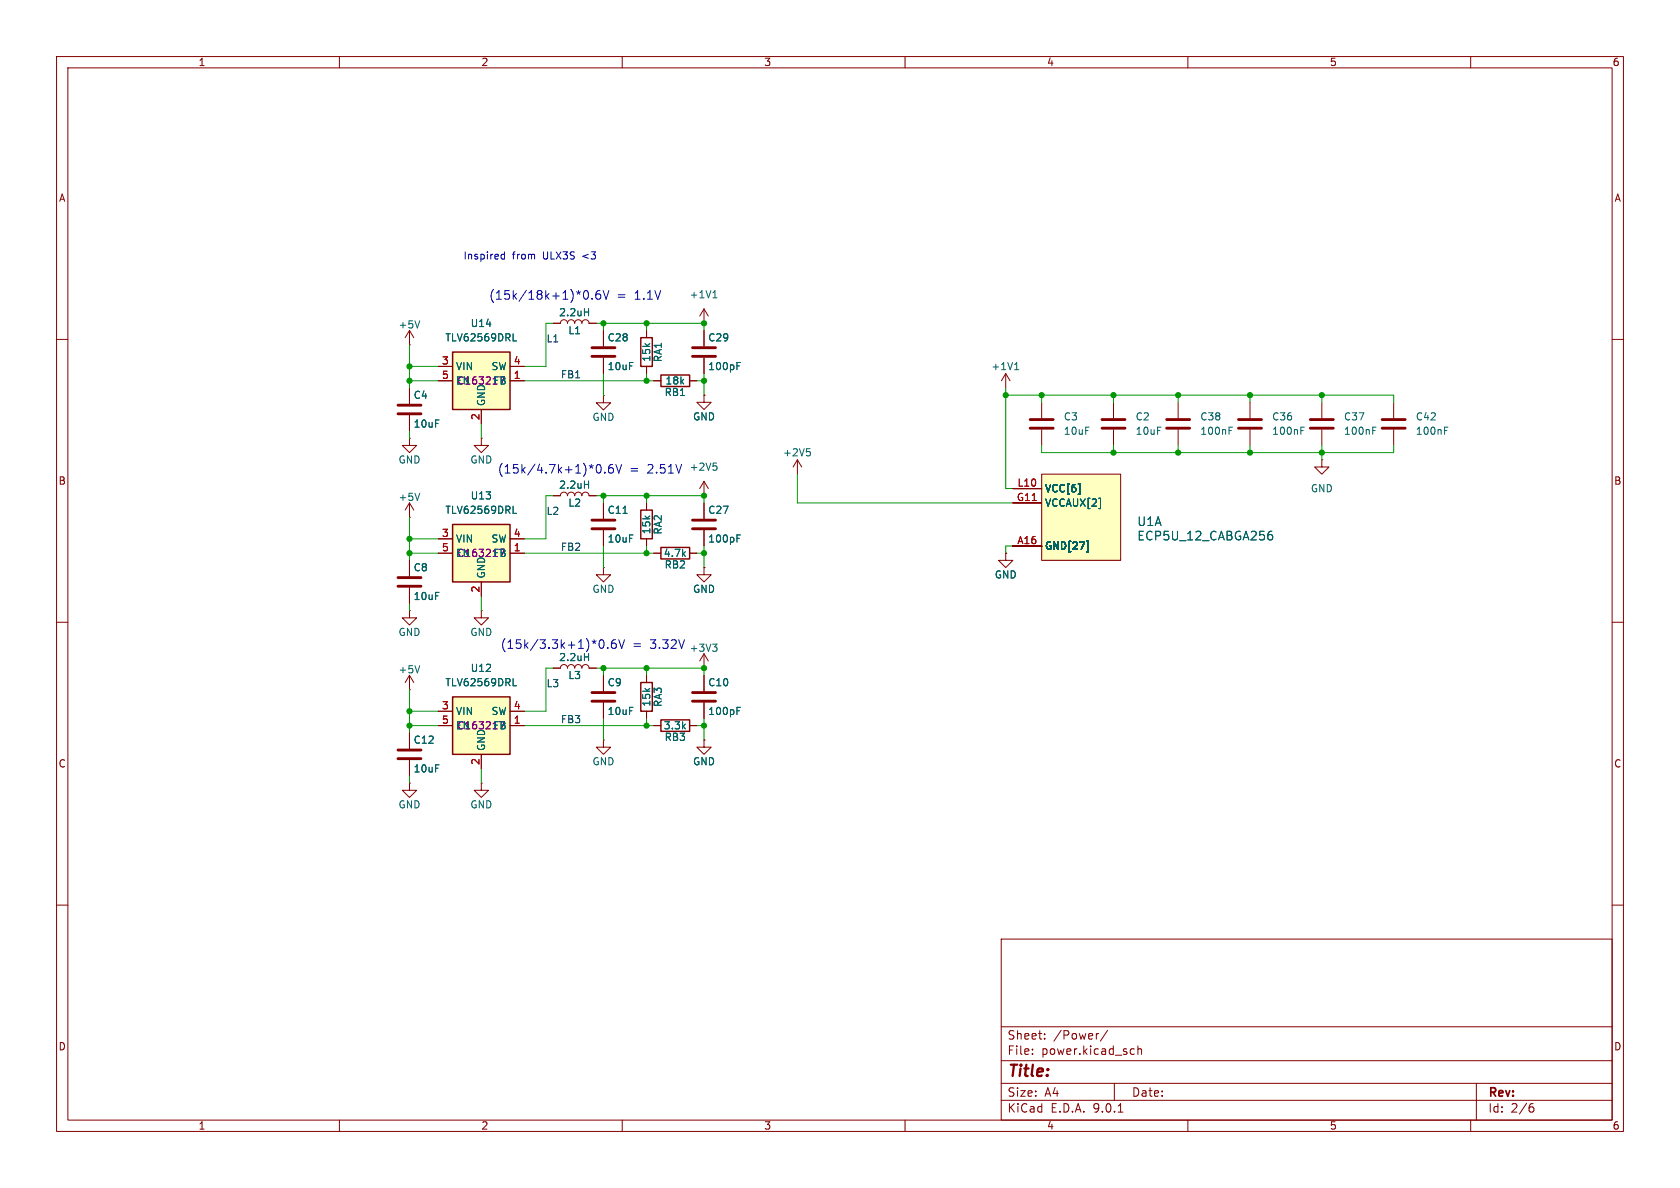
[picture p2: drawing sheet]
<svg xmlns="http://www.w3.org/2000/svg" width="297mm" height="210mm" viewBox="0 0 297 210" stroke-linecap="round" stroke-linejoin="round" font-family="sans-serif">
<g fill="none" stroke="#840000" stroke-width=".18">
<path d="M10 10h277v190h-277zM12 12h273v186h-273zM60 10v2M110 10v2M160 10v2M210 10v2M260 10v2M10 60h2M285 60h2M72.4 91.4h.1M72.4 88.9l-.8 1.3M72.4 88.9l.8 1.3"/>
<path d="M72.4 88.9v2.5M10 110h2M124.5 118.1h.1M124.5 115.6l-.8 1.2M124.5 115.6l.7 1.2M124.5 115.6v2.5M285 110h2M10 160h2M177 166h108v32h-108zM285 160h2M60 198v2M110 198v2"/>
<path d="M160 198v2M177 194.5h108M177 191.5h108M177 187.5h108M177 181.5h108M182.5 186.3v.1M182.5 185.5v.1M184.7 183.6v.1M184.7 182.8v.1M194.2 182.7l-.2 .1M195.8 182.1l-1.3 2M197 191.5v3"/>
<path d="M197.7 196.6h.8M200.1 185.4l.4 .1M200.5 186.3l-.4 .1M201.2 185.5l.2-.1 .3 .1 .1 .9M201.2 184.9v1.5M210 198v2M260 198v2M261 191.5v6.5M270.6 195.7h.4l.2 .3-.1 .5-.5 .1M271 195.1l-.4 .1"/>
</g>
<path d="M74.2 87.2l-.4 1.3M126 113.9h.8l-.5 .4M126.5 114.3l.3 .3v.3l-.3 .2" fill="none" stroke="#006464" stroke-width=".18"/>
<path d="M80 92.7h10.2v10.2h-10.2z" fill="#ffffc2"/>
<path d="M80 92.7h10.2v10.2h-10.2z" fill="none" stroke="#840000" stroke-width=".25"/>
<path d="M77.5 95.3h2.5M77.5 97.8h2.5M90.2 95.3h2.5M90.2 97.8h2.5M72.4 119.4l-.8 1.3M72.4 119.4l.8 1.3M72.4 119.4v2.5M85.1 102.9v2.5M72.4 121.9h.1" fill="none" stroke="#840000" stroke-width=".18"/>
<path d="M90.7 90.7h.6M74.2 117.7l-.4 1.2" fill="none" stroke="#006464" stroke-width=".18"/>
<path d="M80 123.2h10.2v10.2h-10.2z" fill="#ffffc2"/>
<path d="M113.3 90.2h2v5.1h-2zM80 123.2h10.2v10.2h-10.2zM113.3 120.7h2v5h-2zM116.8 127.3h5.1v2h-5.1z" fill="none" stroke="#840000" stroke-width=".25"/>
<g fill="none" stroke="#840000" stroke-width=".18">
<path d="M72.4 68.6v2.8M72.4 73.4v2.8M177.8 66l-.8 1.3M177.8 66l.8 1.3M177.8 66v2.6M72.4 99.1v2.8M114.3 88.9v1.3M114.3 95.3v1.2M177.8 97.8v1.3h1.3l-1.3 1.2-1.3-1.2h1.3M177.8 97.8h.1M72.4 108v1.2h1.3l-1.3 1.3-1.3-1.3h1.3M72.4 108h.1"/>
<path d="M72.4 103.9v2.8M85.1 108v1.2h1.3l-1.3 1.3-1.3-1.3h1.3M85.1 108h.1M97.8 118.1h1.3a.64 .64 0 0 1 .6-.6 .64 .64 0 0 1 .6 .6 .64 .64 0 0 1 .7-.6 .64 .64 0 0 1 .6 .6 .64 .64 0 0 1 .6-.6 .64 .64 0 0 1 .7 .6 .64 .64 0 0 1 .6-.6 .64 .64 0 0 1 .6 .6h1.3M106.7 119.4v2.8M114.3 119.4v1.3M124.5 119.4v2.8M72.4 129.5v2.8M72.4 134.4v2.8M77.5 125.7h2.5M77.5 128.3h2.5M85.1 138.4v1.3h1.3l-1.3 1.3-1.3-1.3h1.3"/>
<path d="M85.1 138.4h.1M85.1 133.4v2.5M90.2 125.7h2.5M90.2 128.3h2.5M106.7 130.8v1.3h1.2l-1.2 1.3-1.3-1.3h1.3M106.7 130.8h.1M106.7 124.2v2.8M114.3 125.7v1.3M115.6 128.3h1.2M121.9 128.3h1.3M124.5 130.8v1.3h1.2l-1.2 1.3-1.3-1.3h1.3M124.5 130.8h.1"/>
<path d="M124.5 124.2v2.8"/>
</g>
<path d="M179.4 65.3h.7M179.5 64.4l.2-.3v1.2M103.3 116.1h.7M104 115.5v1.3M90.7 121.2h.6M130.3 125.6h.4M130.3 125h.6" fill="none" stroke="#006464" stroke-width=".18"/>
<path d="M70.4 71.6h4M70.4 73.2h4M70.4 102.1h4M70.4 103.6h4M70.4 132.6h4M70.4 134.1h4M104.6 122.4h4.1M104.6 124h4.1M122.4 122.4h4.1M122.4 124h4.1" fill="none" stroke="#840000" stroke-width=".51"/>
<path d="M184.1 83.8h14v15.3h-14z" fill="#ffffc2"/>
<g fill="none" stroke="#840000" stroke-width=".18">
<path d="M72.4 58.4l-.8 1.3M72.4 58.4l.8 1.3M72.4 58.4v2.6M72.4 61h.1M184.1 71.1v2.8M184.1 75.9v2.8M196.8 71.1v2.8M196.8 75.9v2.8M208.3 71.1v2.8M208.3 75.9v2.8M221 71.1v2.8M221 75.9v2.8"/>
<path d="M233.7 71.1v2.8M233.7 75.9v2.8M246.4 71.1v2.8M246.4 75.9v2.8M97.8 87.6h1.3a.64 .64 0 0 1 .6-.6 .64 .64 0 0 1 .6 .6 .64 .64 0 0 1 .7-.6 .64 .64 0 0 1 .6 .6 .64 .64 0 0 1 .6-.6 .64 .64 0 0 1 .7 .6 .64 .64 0 0 1 .6-.6 .64 .64 0 0 1 .6 .6h1.3M106.7 88.9v2.8M106.7 93.7v2.8M115.6 97.8h1.2M121.9 97.8h1.3M124.5 87.6h.1M124.5 85.1l-.8 1.3M124.5 85.1l.7 1.3"/>
<path d="M124.5 85.1v2.5M124.5 88.9v2.8M124.5 93.7v2.8M141 81.3l-.8 1.3M141 81.3l.7 1.3M141 81.3v2.5M179.1 86.4h5M179.1 88.9h5M179.1 96.5h5M184.1 83.8h14v15.3h-14zM233.7 81.3v1.3h1.2l-1.2 1.2-1.3-1.2h1.3M233.7 81.3h.1"/>
<path d="M106.7 100.3v1.3h1.2l-1.2 1.3-1.3-1.3h1.3M106.7 100.3h.1M124.5 100.3v1.3h1.2l-1.2 1.3-1.3-1.3h1.3M124.5 100.3h.1M72.4 138.4v1.3h1.3l-1.3 1.3-1.3-1.3h1.3M72.4 138.4h.1"/>
</g>
<g fill="none" stroke="#006464" stroke-width=".18">
<path d="M74.2 56.7l-.4 1.3M142.6 79.3h.6M143 79.8l.3 .2v.3l-.3 .3M217.3 76.1h.4M217.3 75.5h.6M230 76.1h.4M230 75.5h.6M242.7 76.1h.4M242.7 75.5h.6M255.4 76.1h.4M255.4 75.5h.6M103.3 85.6h.7"/>
<path d="M104 85v1.3M110.1 90.7h.8M126.1 81.9h.6M126.5 82.3l.3 .3v.3l-.3 .2M130.3 95.2h.4M130.3 94.6h.6M190.6 85.5h.3v1.9h-.3M192.1 95.7h.3v1.8h-.3M194.3 88.1h.3v1.8h-.3M224.3 94.6l.4-.1 .3 .3-.1 .6h-.6M224.9 93.9l-.6 .2"/>
</g>
<g fill="none" stroke="#840000" stroke-width=".51">
<path d="M182.1 74.2h4.1M182.1 75.7h4.1M194.8 74.2h4.1M194.8 75.7h4.1M206.2 74.2h4.1M206.2 75.7h4.1M218.9 74.2h4.1M218.9 75.7h4.1M231.6 74.2h4.1M231.6 75.7h4.1M244.3 74.2h4.1M244.3 75.7h4.1"/>
<path d="M104.6 91.9h4.1M104.6 93.5h4.1M122.4 91.9h4.1M122.4 93.5h4.1"/>
</g>
<path d="M116.8 96.8h5.1v2h-5.1z" fill="none" stroke="#840000" stroke-width=".25"/>
<path d="M80 62.2h10.2v10.2h-10.2z" fill="#ffffc2"/>
<path d="M113.3 59.7h2v5.1h-2zM80 62.2h10.2v10.2h-10.2zM116.8 66.3h5.1v2h-5.1z" fill="none" stroke="#840000" stroke-width=".25"/>
<g fill="none" stroke="#840000" stroke-width=".18">
<path d="M97.8 57.2h1.3a.64 .64 0 0 1 .6-.7 .64 .64 0 0 1 .6 .7 .64 .64 0 0 1 .7-.7 .64 .64 0 0 1 .6 .7 .64 .64 0 0 1 .6-.7 .64 .64 0 0 1 .7 .7 .64 .64 0 0 1 .6-.7 .64 .64 0 0 1 .6 .7h1.3M106.7 58.4v2.8M114.3 58.4v1.3M124.5 57.2h.1M124.5 54.6v2.6M124.5 58.4v2.8M124.5 54.6l-.8 1.3M124.5 54.6l.7 1.3M72.4 77.5v1.2h1.3l-1.3 1.3-1.3-1.3h1.3M72.4 77.5h.1M72.4 68.6v2.8M72.4 73.4v2.8"/>
<path d="M77.5 64.8h2.5M77.5 67.3h2.5M85.1 77.5v1.2h1.3l-1.3 1.3-1.3-1.3h1.3M85.1 77.5h.1M85.1 72.4v2.5M90.2 64.8h2.5M90.2 67.3h2.5M106.7 69.9v1.3h1.2l-1.2 1.3-1.3-1.3h1.3M106.7 69.9h.1M106.7 63.2v2.8M114.3 64.8v1.2M115.6 67.3h1.2"/>
<path d="M121.9 67.3h1.3M124.5 69.9v1.2h1.2l-1.2 1.3-1.3-1.3h1.3M124.5 69.9h.1M124.5 63.2v2.8M72.4 99.1v2.8M77.5 95.3h2.5M77.5 97.8h2.5M90.2 95.3h2.5M90.2 97.8h2.5M97.8 87.6h1.3M104.1 87.6h1.3M106.7 88.9v2.8"/>
<path d="M106.7 93.7v2.8M114.3 88.9v1.3M114.3 95.3v1.2M115.6 97.8h1.2M121.9 97.8h1.3M124.5 88.9v2.8M124.5 93.7v2.8M177.8 97.8h.1M179.1 86.4h5M179.1 88.9h5M179.1 96.5h5M72.4 103.9v2.8"/>
<path d="M85.1 102.9v2.5M97.8 118.1h1.3M104.1 118.1h1.3M106.7 119.4v2.8M114.3 119.4v1.3M124.5 100.3h.1M124.5 119.4v2.8M72.4 129.5v2.8M72.4 134.4v2.8M77.5 128.3h2.5M77.5 125.7h2.5M85.1 133.4v2.5"/>
<path d="M90.2 128.3h2.5M90.2 125.7h2.5M106.7 124.2v2.8M114.3 125.7v1.3M115.6 128.3h1.2M121.9 128.3h1.3M124.5 130.8h.1M124.5 124.2v2.8"/>
</g>
<g fill="none" stroke="#006464" stroke-width=".18">
<path d="M103.3 55.2h.7M104 54.6v1.2M126 52.6h.8M126.2 51.7l.2-.3v1.2M90.7 60.3h.6M130.3 64.7h.4M130.3 64.1h.6M90.7 90.7h.6M103.3 85.6h.7M104 85v1.3M110.1 90.7h.8M130.3 95.2h.4"/>
<path d="M130.3 94.6h.6M190.6 85.5h.3v1.9h-.3M192.1 95.7h.3v1.8h-.3M194.3 88.1h.3v1.8h-.3M224.3 94.6l.4-.1 .3 .3-.1 .6h-.6M224.9 93.9l-.6 .2M103.3 116.1h.7M104 115.5v1.3M90.7 121.2h.6M130.3 125.6h.4M130.3 125h.6"/>
</g>
<path d="M104.6 61.5h4.1M104.6 63h4.1M122.4 61.5h4.1M122.4 63h4.1" fill="none" stroke="#840000" stroke-width=".51"/>
<g fill="none" stroke="#009600" stroke-width=".18">
<path d="M97.8 57.2h-1.3v7.6h-3.8M105.4 57.2h19.1v1.2M106.7 57.2v1.2M114.3 57.2v1.2M72.4 67.3h5.1M72.4 64.8h5.1M72.4 61v7.6M72.4 76.2v1.3M85.1 74.9v2.6M92.7 67.3h22.9M106.7 66v3.9M114.3 66v1.3"/>
<path d="M123.2 67.3h1.3M124.5 66v3.9M177.8 69.9h68.6v1.2M177.8 68.6v17.8h1.3M184.1 78.7v1.3h62.3v-1.3M184.1 69.9v1.2M196.8 69.9v1.2M196.8 78.7v1.3M208.3 69.9v1.2M208.3 78.7v1.3M221 69.9v1.2M221 78.7v1.3"/>
<path d="M233.7 69.9v1.2M233.7 78.7v2.6M72.4 95.3h5.1M72.4 97.8h5.1M72.4 91.4v7.7M92.7 97.8h22.9M97.8 87.6h-1.3v7.7h-3.8M105.4 87.6h19.1v1.3M106.7 87.6v1.3M106.7 96.5v3.8M114.3 87.6v1.3M114.3 96.5v1.3"/>
<path d="M123.2 97.8h1.3M124.5 96.5v3.8M141 83.8v5.1h38.1M179.1 96.5h-1.3v1.3M72.4 106.7v1.3M85.1 105.4v2.6M97.8 118.1h-1.3v7.6h-3.8M105.4 118.1h19.1v1.3M106.7 118.1v1.3M114.3 118.1v1.3M72.4 121.9v7.6M72.4 137.2v1.2"/>
<path d="M72.4 128.3h5.1M72.4 125.7h5.1M85.1 135.9v2.5M92.7 128.3h22.9M106.7 127v3.8M114.3 127v1.3M123.2 128.3h1.3M124.5 127v3.8"/>
</g>
<g fill="none" stroke="#0000c2" stroke-width=".18">
<path d="M88.6 45.6l.2 .2 .4-.1M89.2 44.5v1.3M89.2 45l-.4-.1-.2 .3M103.5 51.4a.83 .83 0 0 1 .6 .6 .83 .83 0 0 1-.3 .8l-.3 .1M104.7 52.8v.1M106.1 51.4a.6 .6 0 0 0-.8 .6v.6l.2 .2 .4 .1 .2-.1 .1-.6-.1-.2h-.5l-.3 .2M106.6 51.4l.5 1.5 .6-1.5M105.6 82.2l.2-.1a.83 .83 0 0 1 .6 .6 .83 .83 0 0 1-.3 .9h-.5M106.9 83.5v.1M108.3 82.1a.6 .6 0 0 0-.7 .7v.5l.1 .3h.5l.2-.1v-.5l-.1-.2-.4-.1-.3 .3M108.9 82.1l.5 1.5 .5-1.5M106.1 113.2l.2-.1a.83 .83 0 0 1 .6 .6 .83 .83 0 0 1-.3 .8h-.5"/>
<path d="M107.4 114.5v.1M108.8 113.1a.6 .6 0 0 0-.7 .6v.6l.1 .2 .5 .1 .2-.1 .1-.5-.2-.3h-.4l-.3 .3M109.4 113.1l.5 1.5 .5-1.5"/>
</g>
<g fill="#009600" stroke="#009600" stroke-width=".18">
<circle cx="124.5" cy="57.2" r=".46"/>
<circle cx="124.5" cy="67.3" r=".46"/>
<circle cx="114.3" cy="57.2" r=".46"/>
<circle cx="106.7" cy="57.2" r=".46"/>
<circle cx="114.3" cy="67.3" r=".46"/>
<circle cx="72.4" cy="64.8" r=".46"/>
<circle cx="72.4" cy="67.3" r=".46"/>
<circle cx="114.3" cy="128.3" r=".46"/>
<circle cx="114.3" cy="118.1" r=".46"/>
<circle cx="124.5" cy="128.3" r=".46"/>
<circle cx="124.5" cy="118.1" r=".46"/>
<circle cx="106.7" cy="118.1" r=".46"/>
<circle cx="72.4" cy="125.7" r=".46"/>
<circle cx="72.4" cy="95.3" r=".46"/>
<circle cx="72.4" cy="97.8" r=".46"/>
<circle cx="72.4" cy="128.3" r=".46"/>
<circle cx="114.3" cy="97.8" r=".46"/>
<circle cx="114.3" cy="87.6" r=".46"/>
<circle cx="124.5" cy="87.6" r=".46"/>
<circle cx="124.5" cy="97.8" r=".46"/>
<circle cx="106.7" cy="87.6" r=".46"/>
<circle cx="233.7" cy="69.9" r=".46"/>
<circle cx="221" cy="69.9" r=".46"/>
<circle cx="221" cy="80" r=".46"/>
<circle cx="233.7" cy="80" r=".46"/>
<circle cx="208.3" cy="69.9" r=".46"/>
<circle cx="208.3" cy="80" r=".46"/>
<circle cx="177.8" cy="69.9" r=".46"/>
<circle cx="196.8" cy="80" r=".46"/>
<circle cx="196.8" cy="69.9" r=".46"/>
<circle cx="184.1" cy="69.9" r=".46"/>
</g>
<text font-size="2.8" fill="#840000" x="178" y="190.9">Title:</text>
<g font-size="2.1" fill="#0000c2">
<text x="86.4" y="53.1">(15k/18k+1)*0.6V</text>
<text x="109" y="53.1">=</text>
<text x="112.2" y="53.1">1.1V</text>
<text x="87.9" y="83.8">(15k/4.7k+1)*0.6V</text>
<text x="111.3" y="83.8">=</text>
<text x="114.5" y="83.8">2.51V</text>
<text x="88.4" y="114.8">(15k/3.3k+1)*0.6V</text>
<text x="111.8" y="114.8">=</text>
<text x="115" y="114.8">3.32V</text>
</g>
<g font-size="2.1" fill="#006464">
<text x="201" y="93.2">U1A</text>
<text x="201" y="95.7">ECP5U_12_CABGA256</text>
</g>
<g font-size="2.1" fill="#840000">
<text x="178" y="184">Sheet:</text>
<text x="186.2" y="184">/Power/</text>
<text x="178" y="186.7">File:</text>
<text x="184.1" y="186.7">power.kicad_sch</text>
<text x="178" y="196.9">KiCad</text>
<text x="178" y="194.1">Size:</text>
<text x="184.7" y="194.1">A4</text>
<text x="185.7" y="196.9">E.D.A.</text>
<text x="193.3" y="196.9">9.0.1</text>
<text x="200" y="194.1">Date:</text>
<text x="263" y="194.3">Rev:</text>
<text x="263" y="196.9">Id:</text>
<text x="267.1" y="196.9">2/6</text>
</g>
<g font-size="1.8" fill="#840000">
<text x="35" y="11.9">1</text>
<text x="85" y="11.9">2</text>
<text x="135" y="11.9">3</text>
<text x="185" y="11.9">4</text>
<text x="235" y="11.9">5</text>
<text x="285" y="11.9">6</text>
<text x="10.3" y="35.9">A</text>
<text x="285.3" y="35.9">A</text>
<text x="10.3" y="85.9">B</text>
<text x="285.3" y="85.9">B</text>
<text x="10.3" y="135.9">C</text>
<text x="285.3" y="135.9">C</text>
<text x="10.3" y="185.9">D</text>
<text x="285.3" y="185.9">D</text>
<text x="35" y="199.9">1</text>
<text x="85" y="199.9">2</text>
<text x="135" y="199.9">3</text>
<text x="185" y="199.9">4</text>
<text x="235" y="199.9">5</text>
<text x="285" y="199.9">6</text>
</g>
<g font-size="1.8" fill="#0000c2">
<text x="81.8" y="46.1">Inspired</text>
<text x="90.6" y="46.1">from</text>
<text x="96.1" y="46.1">ULX3S</text>
<text x="103.2" y="46.1">&lt;3</text>
</g>
<g font-size="1.8" fill="#006464">
<text x="121.8" y="52.9">+1V1</text>
<text x="70.4" y="58.3">+5V</text>
<text x="83.1" y="58">U14</text>
<text x="98.7" y="56.1">2.2uH</text>
<text x="100.4" y="59.3">L1</text>
<text x="78.6" y="60.6">TLV62569DRL</text>
<text x="80.5" y="65.6">VIN</text>
<text x="86.8" y="65.6">SW</text>
<text x="107.3" y="60.6">C28</text>
<text x="107.3" y="65.6">10uF</text>
<text x="115.2" y="64.1" transform="rotate(-90 115.2 64.1)">15k</text>
<text x="117.2" y="64.1" transform="rotate(-90 117.2 64.1)">RA1</text>
<text x="125.1" y="65.6">100pF</text>
<text x="125.1" y="60.6">C29</text>
<text x="175.2" y="65.6">+1V1</text>
<text x="73" y="70.7">C4</text>
<text x="80.5" y="68.2">EN</text>
<text x="86" y="71.9" transform="rotate(-90 86 71.9)">GND</text>
<text x="87.1" y="68.2">FB</text>
<text x="117.4" y="70.2">RB1</text>
<text x="117.6" y="68.2">18k</text>
<text x="73" y="75.8">10uF</text>
<text x="104.6" y="74.6">GND</text>
<text x="122.4" y="74.5">GND</text>
<text x="188" y="74.5">C3</text>
<text x="188" y="77.1">10uF</text>
<text x="200.7" y="74.5">C2</text>
<text x="200.7" y="77.1">10uF</text>
<text x="212.1" y="77.1">100nF</text>
<text x="212.1" y="74.5">C38</text>
<text x="224.8" y="77.1">100nF</text>
<text x="224.8" y="74.5">C36</text>
<text x="237.5" y="77.1">100nF</text>
<text x="237.5" y="74.5">C37</text>
<text x="250.2" y="77.1">100nF</text>
<text x="250.2" y="74.5">C42</text>
<text x="70.4" y="82.1">GND</text>
<text x="83.1" y="82.1">GND</text>
<text x="121.8" y="83.4">+2V5</text>
<text x="138.3" y="80.9">+2V5</text>
<text x="70.4" y="88.7">+5V</text>
<text x="83.1" y="88.5">U13</text>
<text x="98.7" y="86.6">2.2uH</text>
<text x="100.4" y="89.8">L2</text>
<text x="184.7" y="87.2">VCC[6]</text>
<text x="184.7" y="89.8">VCCAUX[2]</text>
<text x="231.6" y="87.2">GND</text>
<text x="78.6" y="91">TLV62569DRL</text>
<text x="107.3" y="91">C11</text>
<text x="115.2" y="94.5" transform="rotate(-90 115.2 94.5)">15k</text>
<text x="117.2" y="94.6" transform="rotate(-90 117.2 94.6)">RA2</text>
<text x="125.1" y="91">C27</text>
<text x="73" y="101.2">C8</text>
<text x="80.5" y="96.1">VIN</text>
<text x="80.5" y="98.7">EN</text>
<text x="86.8" y="96.1">SW</text>
<text x="87.1" y="98.7">FB</text>
<text x="107.3" y="96.1">10uF</text>
<text x="117.3" y="98.7">4.7k</text>
<text x="117.4" y="100.7">RB2</text>
<text x="125.1" y="96.1">100pF</text>
<text x="184.7" y="97.4">GND[27]</text>
<text x="73" y="106.3">10uF</text>
<text x="86" y="102.4" transform="rotate(-90 86 102.4)">GND</text>
<text x="104.6" y="105">GND</text>
<text x="122.4" y="105">GND</text>
<text x="175.8" y="102.5">GND</text>
<text x="70.4" y="112.6">GND</text>
<text x="83.1" y="112.6">GND</text>
<text x="70.4" y="119.2">+5V</text>
<text x="83.1" y="119">U12</text>
<text x="98.7" y="117.1">2.2uH</text>
<text x="121.8" y="115.4">+3V3</text>
<text x="78.6" y="121.5">TLV62569DRL</text>
<text x="100.4" y="120.2">L3</text>
<text x="107.3" y="121.5">C9</text>
<text x="115.2" y="125" transform="rotate(-90 115.2 125)">15k</text>
<text x="117.2" y="125.1" transform="rotate(-90 117.2 125.1)">RA3</text>
<text x="125.1" y="121.5">C10</text>
<text x="73" y="131.7">C12</text>
<text x="80.5" y="126.6">VIN</text>
<text x="80.5" y="129.1">EN</text>
<text x="86.8" y="126.6">SW</text>
<text x="87.1" y="129.1">FB</text>
<text x="107.3" y="126.6">10uF</text>
<text x="117.3" y="129.1">3.3k</text>
<text x="117.4" y="131.2">RB3</text>
<text x="125.1" y="126.6">100pF</text>
<text x="73" y="136.8">10uF</text>
<text x="86" y="132.8" transform="rotate(-90 86 132.8)">GND</text>
<text x="104.6" y="135.5">GND</text>
<text x="122.4" y="135.5">GND</text>
<text x="70.4" y="143.1">GND</text>
<text x="83.1" y="143.1">GND</text>
</g>
<g font-size="1.8" fill="#a90000">
<text x="78" y="64.5">3</text>
<text x="90.7" y="64.5">4</text>
<text x="78" y="67.1">5</text>
<text x="90.7" y="67.1">1</text>
<text x="84.8" y="74.4" transform="rotate(-90 84.8 74.4)">2</text>
<text x="179.7" y="88.6">G11</text>
<text x="179.8" y="86.1">L10</text>
<text x="78" y="95">3</text>
<text x="90.7" y="95">4</text>
<text x="78" y="97.5">5</text>
<text x="90.7" y="97.5">1</text>
<text x="179.8" y="96.3">A16</text>
<text x="84.8" y="104.8" transform="rotate(-90 84.8 104.8)">2</text>
<text x="78" y="125.5">3</text>
<text x="90.7" y="125.5">4</text>
<text x="78" y="128">5</text>
<text x="90.7" y="128">1</text>
<text x="84.8" y="135.3" transform="rotate(-90 84.8 135.3)">2</text>
</g>
<g font-size="1.8" fill="#0f0f0f">
<text x="96.5" y="60.6">L1</text>
<text x="99.1" y="67">FB1</text>
<text x="96.5" y="91.1">L2</text>
<text x="99.1" y="97.4">FB2</text>
<text x="96.5" y="121.6">L3</text>
<text x="99.1" y="127.9">FB3</text>
</g>
<g font-size="1.8" fill="#840084">
<text x="80.7" y="68.2">C163217</text>
<text x="80.7" y="98.7">C163217</text>
<text x="80.7" y="129.1">C163217</text>
</g>
</svg>
